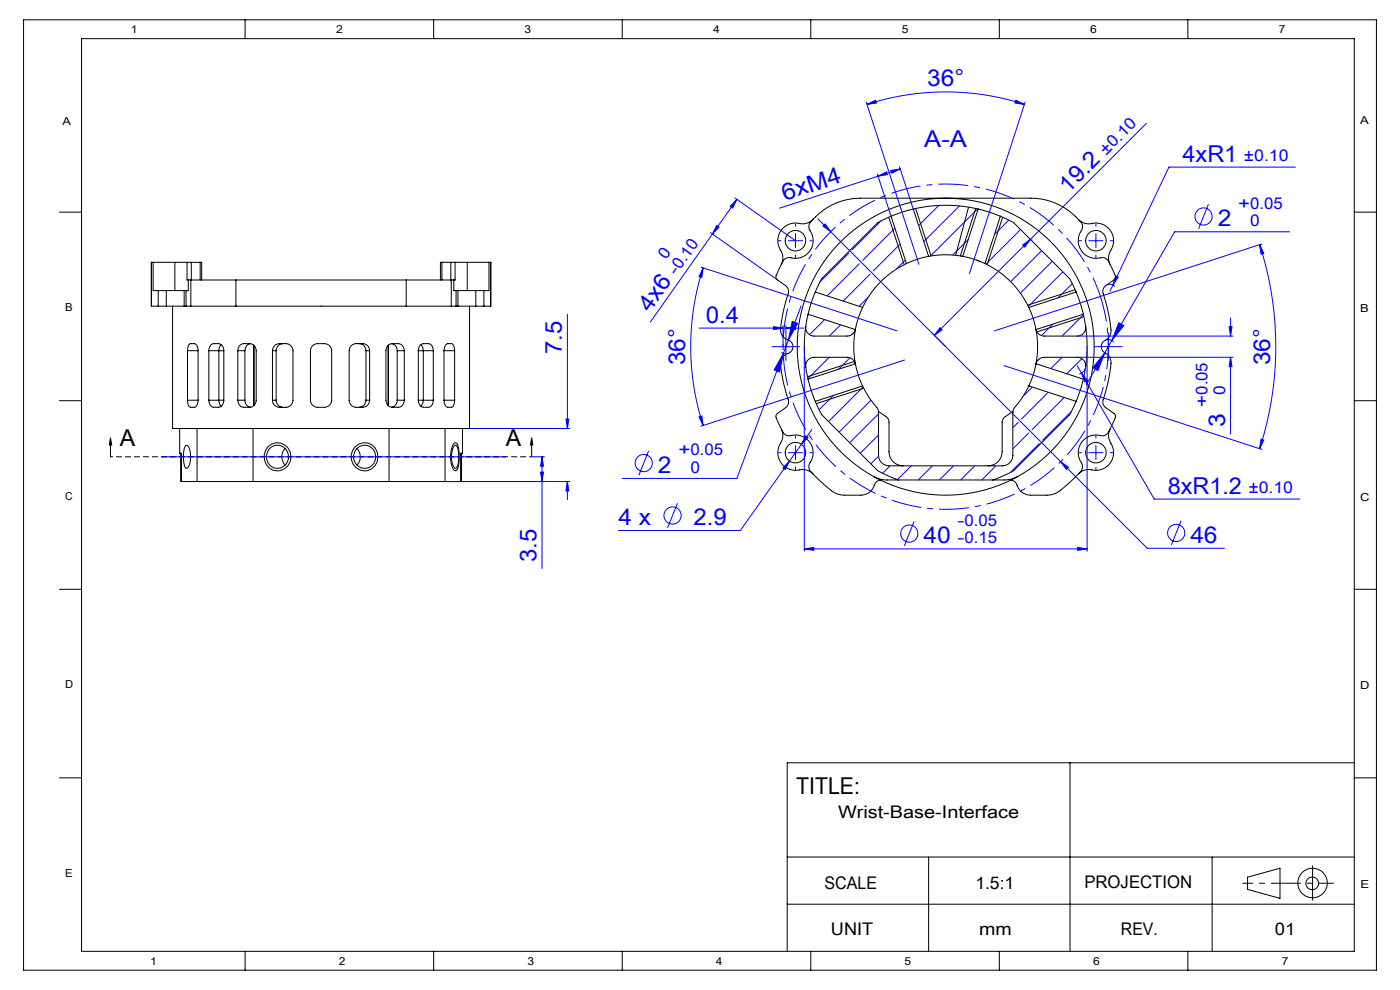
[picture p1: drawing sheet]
<svg xmlns="http://www.w3.org/2000/svg" width="297mm" height="210mm" viewBox="0 0 297 210" stroke-linecap="round" stroke-linejoin="round" font-family="sans-serif">
<g fill="none" stroke="#000" stroke-width=".21">
<path d="M5 4.2h287v201.6h-287zM17.3 8.2h270v193.6h-270zM52 4.2v4M92 4.2v4M132 4.2v4M172 4.2v4M212 4.2v4M252 4.2v4M12.6 45h4.7M32.1 55.6h.4M32.1 55.6v9.3M32.5 55.6h4.6"/>
<path d="M32.5 55.6v6h4.6M37.1 55.6h2.6M37.1 55.6v6M39.7 55.6v3.8h.2M39.7 55.6h.9M39.9 59.4h.6M39.9 59.4v2.2h-2.8M40.5 59.4h9.5M40.5 59.4v5.5M40.6 55.6v3.8M40.6 55.6h1.9M42.5 55.6h.3v3.8"/>
<path d="M42.5 55.6v3.8M50 59.4v5.5M50 59.4h36.2M86.2 59.4h9.5M86.2 59.4v5.5M93.8 55.6h-.4v3.8M93.8 55.6v3.8M93.8 55.6h1.8M95.6 55.6h.9M95.6 55.6v3.8M95.7 59.4h.6M95.7 59.4v5.5"/>
<path d="M96.3 59.4v2.2h2.8M96.5 55.6h2.6M96.5 55.6v3.8h-.2M99.1 55.6h4.6M99.1 55.6v6M103.7 55.6v6h-4.6M103.7 55.6h.4M104.1 55.6v9.3M172.5 46.6a3.2 3.2 0 0 1-3.4 .7 3.8 3.8 0 0 0-3.7 2 3.8 3.8 0 0 0 .4 4.1l.3 1.5-.3 1.2M188.5 46.1l3.3 10M189 45.9l-2.8 1.3-11.9 11.9-1.3 2.8M189 45.9l3.3 10"/>
<path d="M192.3 55.9a19.5 19.5 0 0 0-9.3 9.3M193.7 44.3l-4.7 1.6M193.7 44.3a30 30 0 0 1 13.8 0M193.7 44.3l3.3 10.1M194.3 44.2l3.2 10.1M197 54.4l-2.3 .5-2.4 1M197 54.4a19.5 19.5 0 0 1 7.2 0M204.2 54.4l2.6 .6 2.2 .9M205.5 43.9l-2.8 10.3M207 44.2l-3.3 10.1h.3M207.1 55.2l1 .3M207.5 44.3l4.7 1.6"/>
<path d="M207.5 44.3l-3.3 10.1M209 55.9a19.5 19.5 0 0 1 9.3 9.3M212.2 45.9l2.8 1.3 11.9 11.9 1.4 2.8M212.2 45.9l-3.2 10M212.7 46.1l-3.3 10M228.8 46.6a3.2 3.2 0 0 0 3.4 .7 3.8 3.8 0 0 1 3.6 2 3.8 3.8 0 0 1-.3 4.1l-.3 1.2 .3 1.5M287.3 45h4.7M32.1 64.9h1.5M33.6 64.9h1.7M33.6 61.6v3.3M35.3 64.9h3.8M35.3 61.6v3.3"/>
<path d="M36.6 64.9v26h63v-26M39.1 64.9h.4M39.1 61.6v3.3M39.5 64.9h1M39.5 61.6v3.3M39.8 74.4a1.44 1.44 0 0 1 .7-1.5h.2a1.08 1.08 0 0 1 1.3 1.2v.3M39.8 74.4v10.5M39.8 74.4h2.2M40.5 64.9h9.5M42 74.4v10.5M44.3 74.4a1.41 1.41 0 0 1 1.8-1.5h.1a1.3 1.3 0 0 1 1.3 1.5M44.3 74.4v10.5"/>
<path d="M44.3 74.4h3.2M46.9 73.1l-.3 .4-.2 .9v10.5l.2 .8 .3 .5M47.5 74.4v10.5M50 64.9h36.2M50.5 74.4a1.67 1.67 0 0 1 2-1.5 1.58 1.58 0 0 1 1.8 1.5v10.5a1.76 1.76 0 0 1-2.1 1.5 1.42 1.42 0 0 1-1.7-1.5M50.5 74.4v10.5M50.5 74.4h1.5M52 74.4v10.5M53.1 72.9a1.34 1.34 0 0 0-1.1 1.5M53.9 73.2v12.8M57.8 74.4a1.67 1.67 0 0 1 2.2-1.5 1.85 1.85 0 0 1 2.2 1.5v10.5a1.74 1.74 0 0 1-2.2 1.5 1.74 1.74 0 0 1-2.2-1.5M57.8 74.4v10.5"/>
<path d="M57.8 74.4h.8M58.6 74.4v10.5M60 72.9a1.46 1.46 0 0 0-1.4 1.5M66.2 73.5a3.1 3.1 0 0 1 2.3-.6h.2a1.52 1.52 0 0 1 1.7 1.5v10.5a1.78 1.78 0 0 1-2.3 1.5 2 2 0 0 1-2.2-1.2v-10.8zM76.2 72.9a1.45 1.45 0 0 1 1.4 1.5M77.6 74.4h.8M77.6 74.4v10.5M78.4 74.4a1.7 1.7 0 0 0-2.1-1.5 1.78 1.78 0 0 0-2.2 1.5v10.5a1.71 1.71 0 0 0 2.2 1.5 1.81 1.81 0 0 0 2.1-1.5M78.4 74.4v10.5M82.4 73.2v12.8M83.1 72.9a1.34 1.34 0 0 1 1.2 1.5M84.3 74.4h1.5"/>
<path d="M84.3 74.4v10.5M85.8 74.4a1.67 1.67 0 0 0-2.1-1.5 1.49 1.49 0 0 0-1.8 1.5v10.5a1.76 1.76 0 0 0 2.1 1.5 1.42 1.42 0 0 0 1.8-1.5M85.8 74.4v10.5M86.2 64.9h9.5M88.7 74.4a1.51 1.51 0 0 1 1.9-1.5h.2a1.21 1.21 0 0 1 1.1 1.5M88.7 74.4v10.5M88.7 74.4h3.2M89.3 73.1l.3 .4 .2 .9v10.5l-.2 .8-.3 .5M91.9 74.4v10.5M94.2 74.4a1.18 1.18 0 0 1 1-1.5h.1a.93 .93 0 0 1 1.1 1v.5M94.2 74.4v10.5M94.2 74.4h2.2"/>
<path d="M95.7 64.9h1.1M96.4 74.4v10.5M96.8 64.9h.3M96.8 61.6v3.3M97.1 64.9h3.8M97.1 61.6v3.3M100.9 64.9h1.8M100.9 61.6v3.3M102.7 64.9h1.4M102.7 61.6v3.3M170.9 77.8l.5 2.6M170.9 69.2a1.8 1.8 0 0 0 1.8 2.1h7a1.8 1.8 0 0 0 1.8-1.4"/>
<path d="M170.9 69.2a30 30 0 0 0 0 8.6M171.4 66.7l-.5 2.5M171.4 66.7l10.1 3.2M173 61.9l-1.6 4.8M173 61.9l10 3.3M181.4 77.1l-.1-.4-10 3.2M181.5 77.2a1.8 1.8 0 0 0-1.8-1.4h-7a1.8 1.8 0 0 0-1.8 2M181.5 77.2h.1M181.5 77.2l-10.1 3.2M181.5 77.2l.5 2.2 1 2.5M181.5 69.8v.1M181.5 69.8a19.5 19.5 0 0 0 0 7.4"/>
<path d="M183 65.2l-.9 2.2-.6 2.4M218.3 65.2l.9 2.5 .6 2.1M219.8 77.2l-.7 2.5-.8 2.2M219.8 69.8a19.5 19.5 0 0 1 0 7.4M219.8 69.8v.1M219.8 77.2h.1M219.8 77.2a1.8 1.8 0 0 1 1.7-1.4h7a1.8 1.8 0 0 1 1.8 2M219.8 77.2l10 3.2M228.1 61.5l-10.1 3.2M228.3 61.9l1.5 4.8M228.3 61.9l-10 3.3M229.8 66.7l.5 2.5"/>
<path d="M229.8 66.7l-10 3.2M229.9 67.2l-9.9 3.2-.2-.4M230.3 77.8l-.5 2.6M230.3 69.2a1.8 1.8 0 0 1-1.8 2.1h-7a1.8 1.8 0 0 1-1.7-1.4M230.3 69.2a30 30 0 0 1 0 8.6M12.6 85h4.7M23.4 92.9l.3 1.5h-.5zM23.4 92.9v4M38.1 90.9v5.2h.3v6M39.5 94.4a1.49 1.49 0 0 1 .9 1.7 4.9 4.9 0 0 1-.6 3.1l-.2 .2a1.98 1.98 0 0 1-.7-1.9v-.9a2.88 2.88 0 0 1 .6-2.2zM39.8 84.9a1.17 1.17 0 0 0 1.1 1.5 1.17 1.17 0 0 0 1.1-1.5M39.8 84.9h2.2"/>
<path d="M41.8 90.9v11.2M44.3 84.9a1.41 1.41 0 0 0 1.8 1.5h.1a1.28 1.28 0 0 0 1.3-1.5M44.3 84.9h3.2M50.5 84.9h1.5M52 84.9a1.42 1.42 0 0 0 1.1 1.5M53.7 90.9v11.2M56.8 94.8a2.95 2.95 0 0 1 4.7 .8 2.95 2.95 0 0 1-2 4.2 2.99 2.99 0 0 1-3.2-1.5 2.99 2.99 0 0 1 .5-3.5zM57.2 95.1a2.4 2.4 0 0 1 3.3 .1 2.4 2.4 0 0 1 .2 3.3 2.4 2.4 0 0 1-3.3 .3 2.59 2.59 0 0 1-.2-3.7zM57.8 84.9h.8M58.6 84.9a1.46 1.46 0 0 0 1.4 1.5M60.5 95.1h-.1a2.59 2.59 0 0 0 .1 3.5M75.3 94.8a2.95 2.95 0 0 1 4.7 .8 2.95 2.95 0 0 1-2 4.2 2.99 2.99 0 0 1-3.2-1.5 2.99 2.99 0 0 1 .5-3.5z"/>
<path d="M75.7 95.1a2.52 2.52 0 0 1 0 3.5M77.6 84.9a1.47 1.47 0 0 1-1.4 1.5M77.6 84.9h.8M82.5 90.9v11.2M84.3 84.9a1.42 1.42 0 0 1-1.2 1.5M84.3 84.9h1.5M88.7 84.9a1.51 1.51 0 0 0 1.9 1.5h.2a1.25 1.25 0 0 0 1.1-1.5M88.7 84.9h3.2M94.2 84.9a1.14 1.14 0 0 0 1 1.5h.1a.97 .97 0 0 0 1.1-1.2v-.3M94.2 84.9h2.2M94.4 90.9v11.2M96.2 94.2l.3-.3 .3 .1a7.6 7.6 0 0 1 0 5.8l-.2 .1a2.52 2.52 0 0 1-1-2.3 5.6 5.6 0 0 1 .6-3.4z"/>
<path d="M96.3 94.7l.3-.3 .2 .1a6.3 6.3 0 0 1 .1 4.7l-.3 .2a2.05 2.05 0 0 1-.8-1.9 4.7 4.7 0 0 1 .5-2.8zM98.1 90.9v5.2h-.3v6M112.8 92.9l.2 1.5h-.5zM112.8 92.9v4M165.8 91a3.2 3.2 0 0 1-.4 3.4 3.8 3.8 0 0 0 .6 4.1 3.8 3.8 0 0 0 4 1.1l1.1 .1 1.4 .8M171.4 80.4l1.6 4.7M173 85.1l1.3 2.9 11.9 11.8 4.4 2M183 81.9a23.2 23.2 0 0 0 3.2 4.9l.2 .6v9.2a2.25 2.25 0 0 0 2.2 2.2h24a2.25 2.25 0 0 0 2.3-2.2v-9.2l.3-1a19.5 19.5 0 0 0 3.1-4.5M183 81.9l-10 3.2M183.2 82.3l-10 3.3M186.4 87.3l1.1 .8a1.69 1.69 0 0 1 1.1 1.5v6.2a3 3 0 0 0 3 3M214.9 87.3l-1.2 .8a1.7 1.7 0 0 0-1.1 1.5v6.2a3 3 0 0 1-3 3"/>
<path d="M218.3 81.9l10 3.2M228.3 85.1l-1.4 2.9-11.9 11.8-4.4 2M229.8 80.4l-1.5 4.7M235.5 91a3.2 3.2 0 0 0 .4 3.4 3.8 3.8 0 0 1-.6 4.1 3.8 3.8 0 0 1-4 1.1l-1.2 .1-1.3 .8M287.3 85h4.7M38.4 102.1h.1M38.4 102.1h3.4M41.8 102.1h11.9M53.7 102.1h28.8M82.5 102.1h11.9M94.4 102.1h3.4M97.8 102.1h.1"/>
<path d="M185.3 101.1a6 6 0 0 0 2.9 .7h24.8a6 6 0 0 0 3-.7M185.3 101.1a31.5 31.5 0 0 1-8.9-47.7 31.5 31.5 0 0 1 48.5 0 31.5 31.5 0 0 1-8.9 47.7M185.3 101.1a31.5 31.5 0 0 0 30.7 0M186.8 101.8a1.72 1.72 0 0 0-1.5 1.5l-.5 .8-1.2 .8-1 .1h-3.5a5.4 5.4 0 0 1-3.9-1.9l-3.2-3.1a1.68 1.68 0 0 1 .1-2.3 3.8 3.8 0 0 0-.6-4.3 3.8 3.8 0 0 0-4.2-1 1.92 1.92 0 0 1-1.6-1.5l-.7-1.5a1.2 1.2 0 0 1-.2-1.6l1.9-1.3a1.5 1.5 0 0 0 .5-1.7 27.3 27.3 0 0 1-1.6-8.2l.6-1 1-.6a1.55 1.55 0 0 0 1-1.7 1.55 1.55 0 0 0-1.4-1.3 2.54 2.54 0 0 1-1.1-3.2l.5-2.8 1.1-3.9v-.5l-.5-.9-1.9-1.3a.75 .75 0 0 1-.2-.9l.6-1.6a3.3 3.3 0 0 1 1.7-2.2l.5-.1a3.9 3.9 0 0 0 4.4-1.5 3.9 3.9 0 0 0-.3-4.6 2.65 2.65 0 0 1 1.3-2.4 13.5 13.5 0 0 1 9.7-4.1l37.1 .1a12.6 12.6 0 0 1 9.9 5.6l-.1 1a3.9 3.9 0 0 0 0 4.6 3.9 3.9 0 0 0 4.5 1.3 1.92 1.92 0 0 1 1.5 1.6l.8 1.5a1.2 1.2 0 0 1 .1 1.6l-1.8 1.3a1.5 1.5 0 0 0-.6 1.7 28.9 28.9 0 0 1 1.7 8.3 3.2 3.2 0 0 1-1.8 2 1.57 1.57 0 0 0 .8 2.5 2.61 2.61 0 0 1 .9 3 37.6 37.6 0 0 1-1.6 6.9v.7l.4 .6 1.9 1.4a.75 .75 0 0 1 .3 .9l-.7 1.5a3.3 3.3 0 0 1-1.7 2.3h-.5a3.9 3.9 0 0 0-4.4 1.6 3.9 3.9 0 0 0 .3 4.6v.7l-.2 .5-2.2 2.3a9.8 9.8 0 0 1-4 2.8l-1.1 .1h-3.5a3.3 3.3 0 0 1-3.1-2.5l-.6-.5-.4-.2M12.6 125h4.7M287.3 125h4.7M12.6 165h4.7M227 161.8v40M287.3 165h4.7M287.3 161.8h-120.3v40M167 181.8h120.3M167 191.8h120.3"/>
<path d="M197 181.8v20M257.2 181.8v20M264.7 186.1l6.8-1.9v6.4l-6.8-1.9zM278.4 183.7v7.3M52 201.8v4M92 201.8v4M132 201.8v4M172 201.8v4M212 201.8v4M252 201.8v4"/>
<circle cx="168.8" cy="51.1" r="2.18"/>
<circle cx="232.5" cy="51.1" r="2.17"/>
<circle cx="77.3" cy="96.9" r="2.4"/>
<circle cx="168.8" cy="96" r="2.18"/>
<circle cx="232.5" cy="96" r="2.17"/>
<circle cx="278.4" cy="187.4" r="1.34"/>
<circle cx="278.4" cy="187.3" r="3.1"/>
</g>
<g fill="none" stroke="#00f" stroke-width=".21">
<path d="M183.8 21.7l11.2 34.4M183.9 22.1l1.8-.8 .2 .6zM183.9 22.1a54 54 0 0 1 33.4 0M186.1 36.9l2.9 9M186.3 37.4l1.8-.9 .2 .5zM189 36.2l2-.4-1.8 .9zM190.8 35.4l2.9 8.9M191 35.8l-25.6 8.4M215.5 21.3l1.8 .8-2-.2zM217.5 21.7l-11.9 36.4M243.2 26.2l-45 44.9M274.8 35.4h-26.8l-11.9 25.1"/>
<path d="M148.7 56.7l41.6 13.5M149.2 56.8l-.3 2-.6-.2zM149.2 56.8a54.1 54.1 0 0 0 0 33.5M150.7 49.4l14.2 10M152 47.8l.5 .4-1.4 1.4zM155.9 42l12.9 9.1M156.3 42.3l-.9 1.8-.5-.4zM156.3 42.3l-18.3 26M167.3 51.1h3M168.8 49.6v3M173.5 46.4l2.7 2.7M175 47.5l1.2 1.6-1.6-1.2z"/>
<path d="M176.2 49.1l48.8 48.8M180.1 53.7l-6.1 6.1M182.3 55.9l-6.8 6.9M184.6 58.2l-5.7 5.7M186.9 46.9l-6.1 6.1M189.8 48.4l-6.8 6.8M191 51.8l-5.7 5.7M192.1 55.2l-2 1.9M194 44.3l-.2 .2M199.2 43.6l-4.3 4.3M203.5 43.7l-7.5 7.5M205.4 50.8l-3.3 3.3"/>
<path d="M207.4 44.3l-10 10M214 46.7l-3 3M216.5 48.7l-7.3 7.3M217 52l1.6-1.2-1.2 1.6zM218.7 50.9h.1M221 53.2l-6.6 6.6M223.2 55.4l-6.7 6.8M225.5 57.7l-7.4 7.3M231 51.1h3M232.5 49.6v3M236.7 58.5l.5 .3-1.1 1.7zM256.4 43.3l-2.1 5.2"/>
<path d="M267.2 51.9l.9 1.8-.6 .2zM267.2 51.9a70 70 0 0 1 0 43.3M267.7 51.7l-56.8 18.5M273.6 49.2h-24.4l-18.7 32.3M120.4 66.7v24.2M148.3 69.6h17.8M164.1 69.3l2 .3-2 .3zM165.2 73.5h3M165.8 74.7a1.5 1.5 0 0 0 1.4 .3M166.1 69.1v4.4M166.2 74.9l-.8 4-1.2-.4zM166.7 69.6l2-.3v.6z"/>
<path d="M166.7 69.1v1.4M166.7 72v3M166.7 69.6h3.9M168.1 68.2l1.1 .4-2 3.5zM169.9 64.9l-13.6 36.6h-24.4M170.6 73.5v43.4M171.5 66.7l-.1 .2M174.9 67.8l-3.2 3.2M175.9 75.8l-4.5 4.5M178.3 68.9l-2.4 2.4M180.3 75.9l-2.4 2.4M181.2 70.5l-.4 .5"/>
<path d="M184.2 63l-1.9 2M191.9 76.4l-43.2 14M199.4 69.5l.5 .4-1.7 1.2zM213 77.6l54.7 17.7M220.5 76.1l-.4 .4M223.4 68.7l-2.5 2.5M225.3 75.8l-2.4 2.4M227.5 60.2l-3.1 3M228.5 77.6l16.4 28.3h30.9M228.5 75.8h33.1M228.5 71.3h33.1M229.4 79.1l1.3 1.6-.5 .3z"/>
<path d="M229.5 76.1l-3.2 3.2M229.8 66.8l-4.5 4.5M230.3 77.8a1.8 1.8 0 0 1-1.3 1.5M230.6 73.5v43.4M233.6 73.5h3M234.4 74.8l-1.5 3.8-1.1-.6zM234.5 72.2a1.5 1.5 0 0 1 1.7 .3M234.6 60.6a1.5 1.5 0 0 1 1.9 .1M235.1 72v3M236.1 60.5l-.6 1.3M237.3 68.5l1.1 .6-2.5 3.1zM260.7 69.3h.7l-.3 2z"/>
<path d="M261.1 75.8l.3 2h-.7zM261.1 67.4v3.9M261.1 75.8v16.3M34.3 96.9h73M99.6 90.9h21.3M112.8 96.9h2.7M115 96.9l.3 2h-.6zM115 96.9v23.7M120.1 88.9h.6l-.3 2zM137.6 95.6l-2.1 5.2M148.3 88.4l.6-.1 .3 2zM167.3 96h3"/>
<path d="M167.5 97.8l-.9 1.8-.5-.4zM168.8 94.5v3M170.9 92.4l.5 .4-1.4 1.4zM172.2 91.1l-15.1 21.4h-25.9M176.8 83.9l-3 3M183.1 82.1l-7.3 7.3M184.8 84.9l-6.8 6.8M186.4 87.8l-6.1 6.1M186.4 92.3l-3.9 3.8M186.4 96.8l-1.7 1.6M188.8 98.8l-1.6 1.6M193.3 98.8l-2.9 2.9"/>
<path d="M197.8 98.8l-3 3M202.3 98.8l-3 3M206.8 98.8l-3 3M211.3 98.8l-3 3M216 89.6l-1.1 1.1M218.2 91.9l-3.3 3.3M219 82.1l-2 2M220.5 94.1l-6.1 6.1M222.4 83.2l-5.7 5.7M225 97.9l1.6 1.2-.4 .5zM225 97.9l18.4 18.4h16.4M225.8 84.3l-6.9 6.8"/>
<path d="M227.3 87.3l-6.1 6.1M231 96h3M232.5 94.5v3M267.5 93.2l.6 .2-.9 1.8zM94.4 102.1h26.5M114.7 100.1h.6l-.3 2zM120.4 102.1l.3 2h-.6zM120.4 102.1v3.9M143.7 106.7l-2.1 5.2M170.6 116.4l2-.3v.6zM170.6 116.4h60M193.9 110.6l-2 5.2"/>
<path d="M228.6 116.1l2 .3-2 .3zM250.6 110.4l-2.1 5.3"/>
<circle cx="255.3" cy="45.9" r="1.82"/>
<circle cx="136.6" cy="98.2" r="1.82"/>
<circle cx="142.7" cy="109.3" r="1.82"/>
<circle cx="192.9" cy="113.2" r="1.82"/>
<circle cx="249.5" cy="113.1" r="1.82"/>
</g>
<path d="M233.6 63.5a34.5 34.5 0 0 0-57.8-13.9 34.5 34.5 0 0 0 15.9 57.3 34.5 34.5 0 0 0 42.4-41.7l-.5-1.7" fill="none" stroke="#00f" stroke-width=".21" stroke-dasharray="6.3 1.3 1.3 1.3" stroke-dashoffset="1.5" stroke-linecap="butt"/>
<g fill="none" stroke="#00f" stroke-width=".21" stroke-dasharray="30.5 1.3 1.3 1.3" stroke-linecap="butt">
<path d="M165.8 51.1h-.7M168.8 48.1v-.7M168.8 54.1v.6M171.8 51.1h.6M229.5 51.1h-.7M232.5 48.1v-.7M232.5 54.1v.6M235.5 51.1h.7M165.2 73.5h-1.5M166.7 72v-1.5M166.7 75v1.5M168.2 73.5h1.5"/>
<path d="M233.6 73.5h-1.5M235.1 72v-1.5M235.1 75v1.5M236.6 73.5h1.5M165.8 96h-.7M168.8 93v-.7M168.8 99v.7M171.8 96h.6M229.5 96h-.7M232.5 93v-.7M232.5 99v.7M235.5 96h.7"/>
</g>
<path d="M112.8 96.9h-89.4" fill="none" stroke="#000" stroke-width=".21" stroke-dasharray="1.3 .6" stroke-dashoffset=".7" stroke-linecap="butt"/>
<path d="M263.6 187.4h8.3" fill="none" stroke="#000" stroke-width=".21" stroke-dasharray="30.5 1.3 1.3 1.3" stroke-dashoffset="28.2" stroke-linecap="butt"/>
<path d="M271.9 187.4h.9" fill="none" stroke="#000" stroke-width=".21" stroke-dasharray="30.5 1.3 1.3 1.3" stroke-linecap="butt"/>
<path d="M272.8 187.4h10.2" fill="none" stroke="#000" stroke-width=".21" stroke-dasharray="30.5 1.3 1.3 1.3" stroke-dashoffset="27.3" stroke-linecap="butt"/>
<g fill="#00f">
<path d="M229.4 79.1l.8 1.9 .5-.3zM170.6 116.4l2-.3v.6zM228.6 116.1l2 .3-2 .3zM170.9 92.4l-.9 1.8 1.4-1.4zM167.5 97.8l-1.4 1.4 .5 .4zM236.7 58.5l-.6 2 1.1-1.7zM234.4 74.8l-2.6 3.2 1.1 .6zM237.3 68.5l-1.4 3.7 2.5-3.1zM168.1 68.2l-.9 3.9 2-3.5zM166.2 74.9l-2 3.6 1.2 .4z"/>
<path d="M215.5 21.3l1.8 .8-2-.2zM183.9 22.1l1.8-.8 .2 .6z"/>
<path d="M186.3 37.4l1.8-.9 .2 .5zM189 36.2l2-.4-1.8 .9z"/>
<path d="M217 52l1.6-1.2-1.2 1.6zM199.4 69.5l.5 .4-1.7 1.2z"/>
<path d="M156.3 42.3l-.9 1.8-.5-.4zM152 47.8l.5 .4-1.4 1.4z"/>
<path d="M267.5 93.2l.6 .2-.9 1.8zM267.2 51.9l.9 1.8-.6 .2z"/>
<path d="M261.1 75.8l.3 2h-.7zM260.7 69.3h.7l-.3 2z"/>
<path d="M149.2 56.8l-.3 2-.6-.2zM148.3 88.4l.6-.1 .3 2z"/>
</g>
<path d="M112.8 92.9l.2 1.5h-.5zM23.4 92.9l.3 1.5h-.5z" fill="#000"/>
<g fill="#00f">
<path d="M120.1 88.9h.6l-.3 2zM120.4 102.1l.3 2h-.6z"/>
<path d="M164.1 69.3l2 .3-2 .3zM166.7 69.6l2-.3v.6zM175 47.5l-.4 .4 1.6 1.2zM225 97.9l1.2 1.7 .4-.5z"/>
<path d="M114.7 100.1h.6l-.3 2zM115 96.9l.3 2h-.6z"/>
</g>
<g font-size="4.9" fill="#00f">
<text x="196.7" y="18.3">36°</text>
<text x="196.1" y="31.2">A-A</text>
<text x="250.9" y="34.3">4xR1</text>
<text x="226.6" y="41.1" transform="rotate(-45 226.6 41.1)">19.2</text>
<text x="166.4" y="42.6" transform="rotate(-18 166.4 42.6)">6xM4</text>
<text x="258.3" y="48">2</text>
<text x="137.8" y="66.5" transform="rotate(-55 137.8 66.5)">4x6</text>
<text x="149.7" y="68.4">0.4</text>
<text x="119.2" y="75.1" transform="rotate(-90 119.2 75.1)">7.5</text>
<text x="145.4" y="77.5" transform="rotate(-90 145.4 77.5)">36°</text>
<text x="269.5" y="77.5" transform="rotate(-90 269.5 77.5)">36°</text>
<text x="259.9" y="90.6" transform="rotate(-90 259.9 90.6)">3</text>
<text x="139.6" y="100.3">2</text>
<text x="247.7" y="104.7">8xR1.2</text>
<text x="131.2" y="111.4">4 x</text>
<text x="147.1" y="111.4">2.9</text>
<text x="113.8" y="119.2" transform="rotate(-90 113.8 119.2)">3.5</text>
<text x="195.9" y="115.2">40</text>
<text x="252.5" y="115.1">46</text>
</g>
<g font-size="4.9">
<text x="25.4" y="94.6">A</text>
<text x="107.3" y="94.6">A</text>
<text x="168.9" y="168.4">TITLE:</text>
</g>
<g font-size="3.7">
<text x="177.8" y="173.5">Wrist-Base-Interface</text>
<text x="174.9" y="188.6">SCALE</text>
<text x="206.9" y="188.6">1.5:1</text>
<text x="230" y="188.3">PROJECTION</text>
<text x="176.3" y="198.4">UNIT</text>
<text x="207.7" y="198.4">mm</text>
<text x="237.8" y="198.4">REV.</text>
<text x="270.5" y="198.4">01</text>
</g>
<g font-size="3.4" fill="#00f">
<text x="234.6" y="33" transform="rotate(-45 234.6 33)">±0.10</text>
<text x="263.9" y="34.3">±0.10</text>
<text x="262.7" y="44.3">+0.05</text>
<text x="265.2" y="48">0</text>
<text x="141.3" y="55.1" transform="rotate(-55 141.3 55.1)">0</text>
<text x="143.5" y="58.5" transform="rotate(-55 143.5 58.5)">-0.10</text>
<text x="259.9" y="83.7" transform="rotate(-90 259.9 83.7)">0</text>
<text x="256.2" y="86.3" transform="rotate(-90 256.2 86.3)">+0.05</text>
<text x="143.9" y="96.6">+0.05</text>
<text x="146.5" y="100.3">0</text>
<text x="264.8" y="104.7">±0.10</text>
<text x="203.1" y="111.5">-0.05</text>
<text x="203.1" y="115.2">-0.15</text>
</g>
<g font-size="2.3">
<text x="27.8" y="7">1</text>
<text x="71.3" y="7">2</text>
<text x="111.3" y="7">3</text>
<text x="151.3" y="7">4</text>
<text x="191.3" y="7">5</text>
<text x="231.3" y="7">6</text>
<text x="271.3" y="7">7</text>
<text x="13.3" y="26.5">A</text>
<text x="288.5" y="26.2">A</text>
<text x="13.8" y="66">B</text>
<text x="288.5" y="66.2">B</text>
<text x="13.8" y="106">C</text>
<text x="288.5" y="106.2">C</text>
<text x="13.8" y="146">D</text>
<text x="288.5" y="146.2">D</text>
<text x="13.8" y="186">E</text>
<text x="288.6" y="188.5">E</text>
<text x="31.9" y="204.8">1</text>
<text x="71.9" y="204.8">2</text>
<text x="111.9" y="204.8">3</text>
<text x="151.9" y="204.8">4</text>
<text x="191.9" y="204.8">5</text>
<text x="231.9" y="204.8">6</text>
<text x="271.9" y="204.8">7</text>
</g>
</svg>
